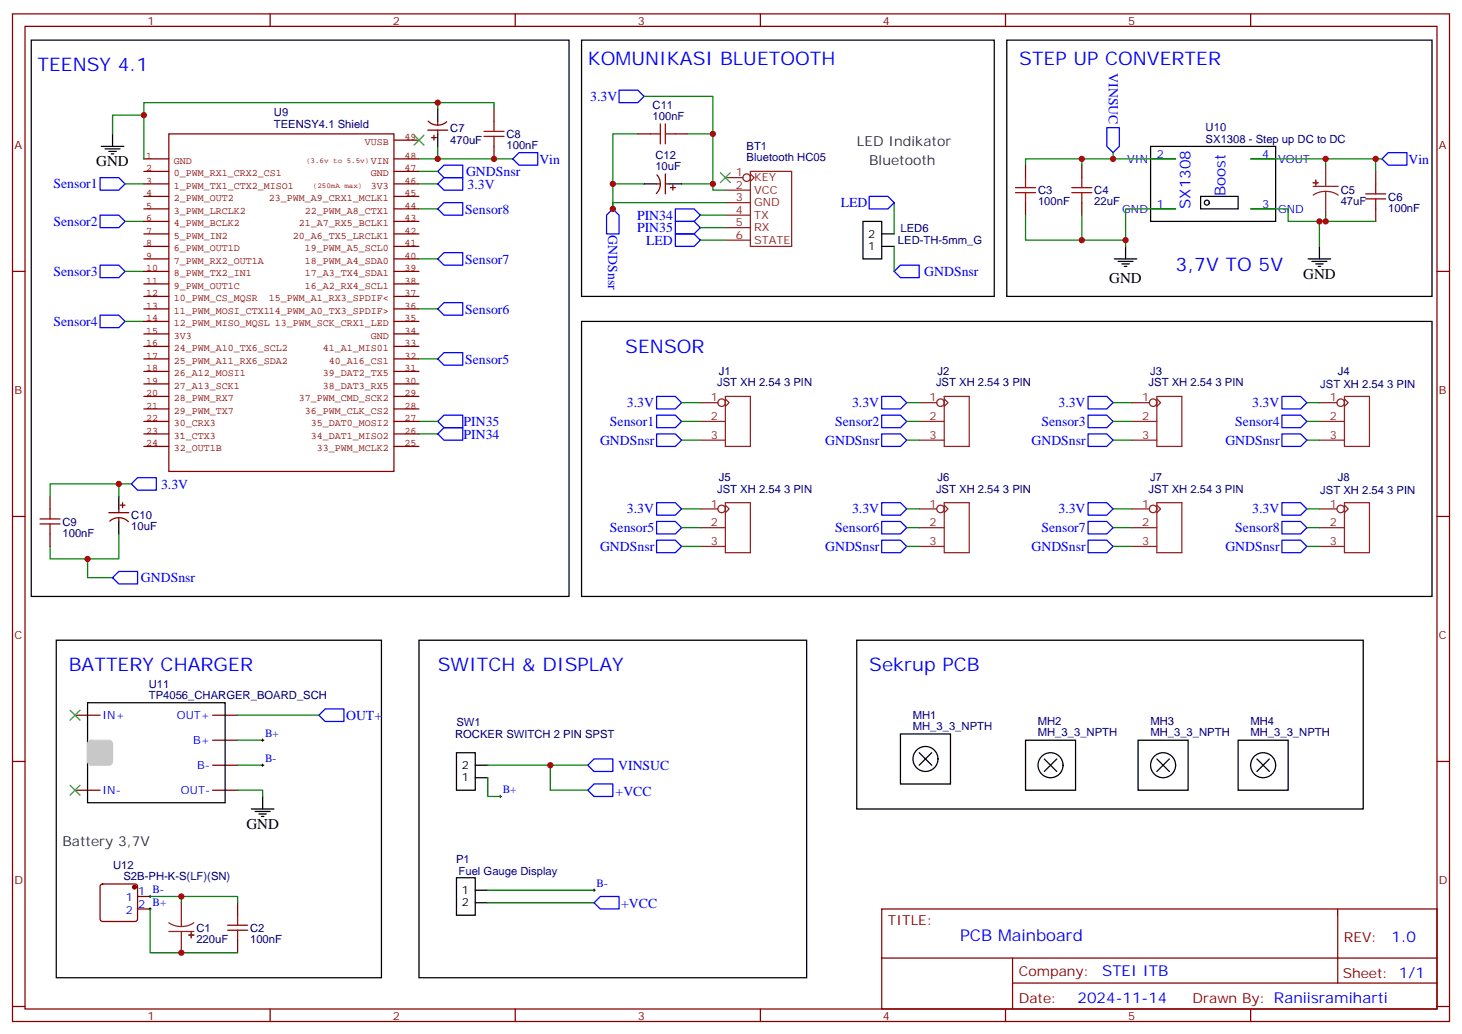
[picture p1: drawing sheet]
<svg xmlns="http://www.w3.org/2000/svg" width="412mm" height="292mm" viewBox="0 0 412 292" stroke-linecap="round" stroke-linejoin="round" font-family="sans-serif">
<g fill="none" stroke="#870000" stroke-width=".35">
<path d="M3.5 3.9h405.4v284.4h-405.4zM7.1 7.4h398.2v277.3h-398.2zM76.2 3.9v3.5M145.3 3.9v3.5M214.5 3.9v3.5M283.6 3.9v3.5M352.8 3.9v3.5M120.6 36.7h5.7M120.8 34.2a3.8 3.8 0 0 0 5.2 .1M121.7 38.8h1.4M122.4 38.1v1.4M123.5 34.3v1"/>
<path d="M123.5 36.7v1.1M139.3 30.7v3.6M179.9 37.8h3.5M190.5 37.8h3.5M139.3 41.3v3.5M185.2 51.9h1.1M185.3 49.4a3.8 3.8 0 0 1-.2 5.2M187.7 49.1v5.6M187.7 51.9h1M189.1 53h1.4M189.8 52.2v1.5M289.3 46.6v3.5"/>
<path d="M289.3 57.2v3.5M305.2 46.6v3.5M305.2 57.2v3.5M324.6 58.9h7M324.6 44.8h7M352.8 58.9h7M352.8 44.8h7M388.1 48.4v3.5M388.1 58.9v3.6M3.5 76.6h3.6M405.3 76.6h3.6M3.5 145.7h3.6"/>
<path d="M14.1 140.1v3.5M14.1 150.7v3.5M30.7 144.7h5.6M31 147.1a3.8 3.8 0 0 1 5.2 .1M33.5 143.6v1.1M33.5 146.1v1M33.9 142.6h1.4M34.6 141.9v1.4M405.3 145.7h3.6M3.5 214.9h3.6M21.2 201.8h7M60 201.8h7"/>
<path d="M60 208.9h7M60 215.9h7M405.3 214.9h3.6M21.2 223h7M60 223h7M28.5 249.7l.4-.3h9.2l.5 .3 .2 .5v9.1l-.2 .5-.5 .2h-9.2l-.5-.2-.2-.5v-9.1zM38.8 253h3.5M38.8 256.5h3.5M67 254.7v3.6M248.7 256.5h156.6v28.2h-156.6zM377.3 256.5v20.9M67 265.3v3.6"/>
<path d="M248.7 270.4h156.5M285.6 277.4h119.6M285.6 270.4v14.1M3.5 284h3.6M76.2 284.7v3.6M145.3 284.7v3.6M214.5 284.7v3.6M283.6 284.7v3.6M352.8 284.7v3.6M405.3 284h3.6"/>
</g>
<g fill="none" stroke="#8c2424" stroke-width=".35">
<path d="M204.6 50.1h4.9M204.6 53.7h7.1M204.6 57.2h7.1M211.7 49.1l1 1-1 1.1M211.7 48.4h11.6v21.1h-11.6zM370.4 52.6h7.1M373.9 54l1.9 .2 1.7 .9M373.9 54l-1.8 .2-1.7 .9M373.9 46.6v6M373.9 54v6.7M204.6 60.7h7.1M204.6 64.2h7.1"/>
<path d="M204.6 67.8h7.1M197.6 113.6h4.9M197.6 118.9h7M204.6 112.6l1.1 1-1.1 1.1M204.6 111.9h7.1v14.1h-7.1zM259.3 113.6h4.9M259.3 118.9h7M266.3 112.6l1.1 1-1.1 1.1M266.3 111.9h7.1v14.1h-7.1zM319.3 113.6h4.9M319.3 118.9h7M326.3 112.6l1.1 1-1.1 1.1"/>
<path d="M326.3 111.9h7.1v14.1h-7.1zM372.2 113.6h4.9M372.2 118.9h7M379.2 112.6l1.1 1-1.1 1.1M379.2 111.9h7.1v14.1h-7.1zM197.6 124.2h7M259.3 124.2h7M319.3 124.2h7M372.2 124.2h7M197.6 143.6h4.9M197.6 148.9h7M197.6 154.2h7"/>
<path d="M204.6 142.6l1.1 1-1.1 1.1M204.6 141.9h7.1v14.1h-7.1zM259.3 143.6h4.9M259.3 148.9h7M259.3 154.2h7M266.3 142.6l1.1 1-1.1 1.1M266.3 141.9h7.1v14.1h-7.1zM319.3 143.6h4.9M319.3 148.9h7M319.3 154.2h7M326.3 142.6l1.1 1-1.1 1.1M326.3 141.9h7.1v14.1h-7.1z"/>
<path d="M372.2 143.6h4.9M372.2 148.9h7M372.2 154.2h7M379.2 142.6l1.1 1-1.1 1.1M379.2 141.9h7.1v14.1h-7.1zM51.2 254.7v6.7M47.6 260.4l1.7 .8 1.9 .2M47.6 262.9h7.1M51.2 262.9v6M54.7 260.4l-1.7 .8-1.8 .2"/>
<circle cx="210.6" cy="50.1" r="1.06"/>
<circle cx="203.6" cy="113.6" r="1.06"/>
<circle cx="265.3" cy="113.6" r="1.06"/>
<circle cx="325.3" cy="113.6" r="1.06"/>
<circle cx="378.2" cy="113.6" r="1.06"/>
<circle cx="203.6" cy="143.6" r="1.06"/>
<circle cx="265.3" cy="143.6" r="1.06"/>
<circle cx="325.3" cy="143.6" r="1.06"/>
<circle cx="378.2" cy="143.6" r="1.06"/>
</g>
<g fill="none" stroke="#000" stroke-width=".35">
<path d="M8.8 11.3h151.7v157h-151.7zM164 11.3h116.5v72.3h-116.5zM284 11.3h119.9v72.3h-119.9zM31.7 37.8v3.5M123.5 30.7v3.6M123.5 37.8v3.5M28.6 41.3h6.3M29.6 42h4.3M30.7 42.7h2.1M31.4 43.4h.7M181.7 51.9h3.5M188.7 51.9h3.6"/>
<path d="M324.6 41.3h35.2v21.2h-35.2zM338.7 55.4h10.5v3.5h-10.5zM243.4 62.5h5.3v10.6h-5.3zM248.7 69.5h3.5M248.7 66h3.5M314.3 73.1h6.4M315.4 73.8h4.2M316.4 74.5h2.2M317.1 75.2h.8M317.5 69.5v3.6M369 73.1h6.4M370.1 73.8h4.2"/>
<path d="M371.1 74.5h2.1M371.8 75.2h.7M372.2 69.5v3.6M164 90.7h239.9v77.6h-239.9zM33.5 140.1v3.5M33.5 147.1v3.6M15.9 180.7h91.7v95.2h-91.7zM24.7 198.3h38.8v28.2h-38.8zM118.2 180.7h109.3v95.2h-109.3zM241.7 180.7h142.8v47.6h-142.8zM128.8 212.4h5.3v10.6h-5.3zM134.1 219.5h3.5"/>
<path d="M134.1 215.9h3.5M254 207.1h14.1v14.1h-14.1zM259.3 212.4l3.5 3.5M262.8 212.4l-3.5 3.5M289.3 208.9h14.1v14.1h-14.1zM294.6 214.2l3.5 3.5M298.1 214.2l-3.5 3.5M321 208.9h14.1v14.1h-14.1zM326.3 214.2l3.5 3.5M329.8 214.2l-3.5 3.5M349.2 208.9h14.2v14.1h-14.2zM354.5 214.2l3.6 3.5"/>
<path d="M358.1 214.2l-3.6 3.5M70.9 228.3h6.4M72 229h4.2M73 229.7h2.1M73.7 230.4h.7M74.1 224.8v3.5M128.8 247.7h5.3v10.6h-5.3zM134.1 251.2h3.5M134.1 254.7h3.5"/>
<circle cx="340.4" cy="57.2" r=".71"/>
<circle cx="261.1" cy="214.2" r="3.5"/>
<circle cx="296.3" cy="215.9" r="3.5"/>
<circle cx="328.1" cy="215.9" r="3.5"/>
<circle cx="356.3" cy="215.9" r="3.5"/>
</g>
<g fill="none" stroke="#00f" stroke-width=".35">
<path d="M174.6 25.4h5.3l1.8 1.8-1.8 1.8h-5.3zM312.2 36h3.5v5.3l-1.7 1.8-1.8-1.8zM28.2 50.1h5.3l1.8 1.8-1.8 1.8h-5.3zM125.2 57.2h5.3v3.5h-5.3l-1.7-1.8zM125.2 50.1h5.3v3.6h-5.3l-1.7-1.8zM125.2 46.6h5.3v3.5h-5.3l-1.7-1.7zM146.4 43.1h5.3v3.5h-5.3l-1.8-1.8zM172.9 58.9l1.7 1.8v5.3h-3.5v-5.3zM190.5 58.9h5.3l1.8 1.8-1.8 1.8h-5.3zM245.2 55.4h5.3l1.7 1.8-1.7 1.7h-5.3zM389.8 44.8l1.8-1.7h5.3v3.5h-5.3zM28.2 60.7h5.3l1.8 1.8-1.8 1.7h-5.3z"/>
<path d="M28.2 74.8h5.3l1.8 1.8-1.8 1.8h-5.3zM125.2 71.3h5.3v3.5h-5.3l-1.7-1.7zM190.5 62.5h5.3l1.8 1.7-1.8 1.8h-5.3zM190.5 66h5.3l1.8 1.8-1.8 1.7h-5.3zM252.2 76.6l1.8-1.8h5.3v3.6h-5.3zM28.2 88.9h5.3l1.8 1.8-1.8 1.8h-5.3zM125.2 85.4h5.3v3.5h-5.3l-1.7-1.7zM125.2 99.5h5.3v3.5h-5.3l-1.7-1.7zM125.2 117.2h5.3v3.5h-5.3l-1.7-1.8zM185.2 111.9h5.3l1.8 1.7-1.8 1.8h-5.3zM185.2 117.2h5.3l1.8 1.7-1.8 1.8h-5.3zM248.7 117.2h5.3l1.8 1.7-1.8 1.8h-5.3z"/>
<path d="M248.7 111.9h5.3l1.8 1.7-1.8 1.8h-5.3zM306.9 117.2h5.3l1.8 1.7-1.8 1.8h-5.3zM306.9 111.9h5.3l1.8 1.7-1.8 1.8h-5.3zM361.6 117.2h5.3l1.8 1.7-1.8 1.8h-5.3zM361.6 111.9h5.3l1.8 1.7-1.8 1.8h-5.3zM38.8 134.8h5.3v3.5h-5.3l-1.8-1.7zM125.2 120.7h5.3v3.5h-5.3l-1.7-1.8zM185.2 122.4h5.3l1.8 1.8-1.8 1.8h-5.3zM248.7 122.4h5.3l1.8 1.8-1.8 1.8h-5.3zM306.9 122.4h5.3l1.8 1.8-1.8 1.8h-5.3zM361.6 122.4h5.3l1.8 1.8-1.8 1.8h-5.3zM185.2 147.1h5.3l1.8 1.8-1.8 1.8h-5.3z"/>
<path d="M185.2 141.9h5.3l1.8 1.7-1.8 1.8h-5.3zM185.2 152.4h5.3l1.8 1.8-1.8 1.8h-5.3zM248.7 147.1h5.3l1.8 1.8-1.8 1.8h-5.3zM248.7 141.9h5.3l1.8 1.7-1.8 1.8h-5.3zM248.7 152.4h5.3l1.8 1.8-1.8 1.8h-5.3zM306.9 147.1h5.3l1.8 1.8-1.8 1.8h-5.3zM306.9 141.9h5.3l1.8 1.7-1.8 1.8h-5.3zM306.9 152.4h5.3l1.8 1.8-1.8 1.8h-5.3zM361.6 147.1h5.3l1.8 1.8-1.8 1.8h-5.3zM361.6 141.9h5.3l1.8 1.7-1.8 1.8h-5.3zM361.6 152.4h5.3l1.8 1.8-1.8 1.8h-5.3zM33.5 161.3h5.3v3.5h-5.3l-1.8-1.8z"/>
<path d="M90 201.8l1.7-1.7h5.3v3.5h-5.3zM165.8 215.9l1.8-1.7h5.3v3.5h-5.3zM165.8 223l1.8-1.8h5.3v3.6h-5.3zM167.6 254.7l1.7-1.7h5.3v3.5h-5.3z"/>
</g>
<circle cx="37.9" cy="250.3" r=".53" fill="#870000" stroke="#870000" stroke-width=".35"/>
<g fill="none" stroke="#008700" stroke-width=".35">
<path d="M40.6 32.5h-8.9v5.3M123.5 30.7v-1.7h15.8v1.7M123.5 29h-82.9v15.8M179.9 37.8h-7v21.1v-1.7h31.7M181.7 27.2h19.4v26.5h3.5M194 37.8h7.1M35.3 51.9h5.3M118.2 51.9h5.3M118.2 44.8h26.4M118.2 58.9h5.3M118.2 48.4h5.3M123.5 41.3v3.5"/>
<path d="M172.9 51.9h8.8M192.3 51.9h8.8M252.2 57.2v8.8M305.2 44.8v1.8M314 43.1v1.7M331.6 58.9h-14.1v10.6M331.6 44.8h-42.3v1.8M352.8 58.9h10.6v3.6h8.8v7M352.8 44.8h37M373.9 44.8v1.8M388.1 44.8v3.6M35.3 62.5h5.3"/>
<path d="M35.3 76.6h5.3M118.2 73.1h5.3M197.6 60.7h7M197.6 64.2h7M197.6 67.8h7M252.2 69.5v7.1M289.3 60.7v7.1h28.2M305.2 60.7v7.1M372.2 62.5h15.9M373.9 60.7v1.8M35.3 90.7h5.3M118.2 87.2h5.3"/>
<path d="M118.2 101.3h5.3M118.2 118.9h5.3M192.3 118.9h5.3M192.3 113.6h5.3M255.8 118.9h3.5M255.8 113.6h3.5M314 118.9h5.3M314 113.6h5.3M368.7 118.9h3.5M368.7 113.6h3.5M33.5 136.6h-19.4v3.5M37 136.6h-3.5v3.5"/>
<path d="M118.2 122.4h5.3M192.3 124.2h5.3M255.8 124.2h3.5M314 124.2h5.3M368.7 124.2h3.5M14.1 154.2v3.5h10.6v5.3h7M33.5 150.7v7h-8.8M192.3 143.6h5.3M192.3 148.9h5.3M192.3 154.2h5.3M255.8 143.6h3.5M255.8 148.9h3.5"/>
<path d="M255.8 154.2h3.5M314 143.6h5.3M314 148.9h5.3M314 154.2h5.3M368.7 143.6h3.5M368.7 148.9h3.5M368.7 154.2h3.5M67 208.9h7.1M67 215.9h7.1M67 201.8h23M137.6 215.9h17.6v7.1h10.6M137.6 219.5v5.3h3.5"/>
<path d="M155.2 215.9h10.6M67 223h7.1v1.8M42.3 256.5v12.4h24.7M42.3 253h24.7v1.7M51.2 253v1.7M137.6 251.2h30M137.6 254.7h30"/>
</g>
<path d="M24.9 209.3l.9-.4h4.9l.6 .2 .4 .8v5l-.2 .6-.8 .4h-4.9l-.7-.2-.4-.8v-5z" fill="#ccc" stroke="#ccc" stroke-width=".35"/>
<path d="M116.8 38.1l2.8 2.9M119.6 38.1l-2.8 2.9M203.2 48.7l2.8 2.8M206 48.7l-2.8 2.8M19.8 200.4l2.8 2.8M22.6 200.4l-2.8 2.8M19.8 221.6l2.8 2.8M22.6 221.6l-2.8 2.8" fill="none" stroke="#3c3" stroke-width=".35"/>
<path d="M73.7 208.9h.7M73.7 215.9h.7M74.1 208.5v.7M74.1 215.6v.7M140.8 224.8h.7M141.1 224.4v.7M42 253h.7M42 256.5h.7M42.3 252.6v.7M42.3 256.2v.7M167.2 251.2h.7M167.6 250.9v.7" fill="none" stroke="#000" stroke-width=".28"/>
<g fill="none" stroke="#a10000" stroke-width=".35">
<path d="M136.5 37.1h5.7M136.5 38.5h5.7M139.3 34.3v2.8M139.3 38.5v2.8M183.4 37.8h2.9M186.3 35v5.6M187.7 37.8h2.8M187.7 35v5.6M286.5 53h5.6M286.5 54.4h5.6M289.3 50.1v2.9M289.3 54.4v2.8"/>
<path d="M302.3 53h5.7M302.3 54.4h5.7M305.2 50.1v2.9M305.2 54.4v2.8M385.2 54.7h5.7M385.2 56.1h5.7M388.1 51.9v2.8M388.1 56.1v2.8M11.3 146.4h5.6M11.3 147.8h5.6M14.1 143.6v2.8M14.1 147.8v2.9"/>
<path d="M67 258.3v2.8M64.2 261.1h5.6M64.2 262.5h5.6M67 262.5v2.8"/>
</g>
<g fill="#8c2424" stroke="#8c2424" stroke-width=".35">
<path d="M53.3 263.9h1.4z"/>
<path d="M53.9 263.2l.1 1.4z"/>
<path d="M370.4 51.5l1.4 .1z"/>
<path d="M371.1 50.8l.1 1.4z"/>
</g>
<g fill="none" stroke="#850000" stroke-width=".35">
<path d="M47.6 37.8h63.5v95.2h-63.5zM111.1 39.5h7.1M40.6 58.9h7M40.6 55.4h7M40.6 51.9h7M40.6 48.4h7M40.6 44.8h7M111.1 58.9h7.1M111.1 55.4h7.1M111.1 51.9h7.1M111.1 48.4h7.1M111.1 44.8h7.1"/>
<path d="M40.6 76.6h7M40.6 73.1h7M40.6 69.5h7M40.6 66h7M40.6 62.5h7M111.1 76.6h7.1M111.1 73.1h7.1M111.1 69.5h7.1M111.1 66h7.1M111.1 62.5h7.1M40.6 80.1h7M40.6 83.6h7"/>
<path d="M40.6 87.2h7M40.6 90.7h7M40.6 94.2h7M40.6 97.8h7M111.1 80.1h7.1M111.1 83.6h7.1M111.1 87.2h7.1M111.1 90.7h7.1M111.1 94.2h7.1M111.1 97.8h7.1M40.6 101.3h7M40.6 104.8h7"/>
<path d="M40.6 108.3h7M40.6 111.9h7M40.6 115.4h7M40.6 118.9h7M111.1 101.3h7.1M111.1 104.8h7.1M111.1 108.3h7.1M111.1 111.9h7.1M111.1 115.4h7.1M111.1 118.9h7.1M40.6 122.4h7M40.6 126h7"/>
<path d="M51.2 122.4h.1M111.1 122.4h7.1M111.1 126h7.1"/>
</g>
<g fill="#c00">
<circle cx="201.1" cy="51.9" r=".88"/>
<circle cx="172.9" cy="51.9" r=".88"/>
<circle cx="51.2" cy="268.9" r=".88"/>
<circle cx="172.9" cy="58.9" r=".88"/>
<circle cx="123.5" cy="29" r=".88"/>
<circle cx="51.2" cy="253" r=".88"/>
<circle cx="155.2" cy="215.9" r=".88"/>
<circle cx="373.9" cy="44.8" r=".88"/>
<circle cx="372.2" cy="62.5" r=".88"/>
<circle cx="373.9" cy="62.5" r=".88"/>
<circle cx="314" cy="44.8" r=".88"/>
<circle cx="305.2" cy="44.8" r=".88"/>
<circle cx="317.5" cy="67.8" r=".88"/>
<circle cx="305.2" cy="67.8" r=".88"/>
<circle cx="388.1" cy="44.8" r=".88"/>
<circle cx="40.6" cy="32.5" r=".88"/>
<circle cx="139.3" cy="44.8" r=".88"/>
<circle cx="123.5" cy="44.8" r=".88"/>
<circle cx="33.5" cy="136.6" r=".88"/>
<circle cx="24.7" cy="157.7" r=".88"/>
<circle cx="201.1" cy="37.8" r=".88"/>
</g>
<g font-size="5.3" fill="#00f">
<text x="10.6" y="20.1">TEENSY 4.1</text>
<text x="165.8" y="18.4">KOMUNIKASI BLUETOOTH</text>
<text x="287.5" y="18.4">STEP UP CONVERTER</text>
<text x="331.6" y="76.6">3,7V TO 5V</text>
<text x="176.4" y="99.5">SENSOR</text>
<text x="19.4" y="189.5">BATTERY CHARGER</text>
<text x="123.5" y="189.5">SWITCH &amp; DISPLAY</text>
<text x="245.2" y="189.5">Sekrup PCB</text>
</g>
<text font-size="4.6" fill="#00f" x="270.8" y="265.5">PCB Mainboard</text>
<g font-size="4.2">
<text x="27.2" y="47">GND</text>
<text x="312.9" y="79.8">GND</text>
<text x="367.6" y="78.7">GND</text>
<text x="69.5" y="233.9">GND</text>
</g>
<g font-size="4.2" fill="#00f">
<text x="335.8" y="59" transform="rotate(-90 335.8 59)">SX1308</text>
<text x="345.7" y="55.4" transform="rotate(-90 345.7 55.4)">Boost</text>
<text x="392.5" y="265.8">1.0</text>
<text x="310.9" y="275.3">STEI ITB</text>
<text x="304" y="283.1">2024-11-14</text>
</g>
<g font-size="3.9" fill="#00f">
<text x="312.8" y="20.7" transform="rotate(90 312.8 20.7)">VINSUC</text>
<text x="166.5" y="28.5">3.3V</text>
<text x="152.1" y="46.1">Vin</text>
<text x="397.3" y="46.1">Vin</text>
<text x="15.1" y="53.1">Sensor1</text>
<text x="131.5" y="49.7">GNDSnsr</text>
<text x="131.9" y="53.2">3.3V</text>
<text x="237.2" y="58.4">LED</text>
<text x="15.1" y="63.7">Sensor2</text>
<text x="131.2" y="60.3">Sensor8</text>
<text x="179.7" y="61.9">PIN34</text>
<text x="179.7" y="65.5">PIN35</text>
<text x="171.5" y="66.4" transform="rotate(90 171.5 66.4)">GNDSnsr</text>
<text x="182.3" y="69">LED</text>
<text x="15.1" y="77.8">Sensor3</text>
<text x="131.2" y="74.4">Sensor7</text>
<text x="260.7" y="77.9">GNDSnsr</text>
<text x="131.2" y="88.5">Sensor6</text>
<text x="15.1" y="92">Sensor4</text>
<text x="131.2" y="102.6">Sensor5</text>
<text x="176.9" y="114.9">3.3V</text>
<text x="240.4" y="114.9">3.3V</text>
<text x="298.6" y="114.9">3.3V</text>
<text x="353.2" y="114.9">3.3V</text>
<text x="130.8" y="120.2">PIN35</text>
<text x="130.8" y="123.8">PIN34</text>
<text x="169.3" y="125.5">GNDSnsr</text>
<text x="172" y="120.2">Sensor1</text>
<text x="232.8" y="125.5">GNDSnsr</text>
<text x="235.5" y="120.2">Sensor2</text>
<text x="291" y="125.5">GNDSnsr</text>
<text x="293.8" y="120.2">Sensor3</text>
<text x="345.6" y="125.5">GNDSnsr</text>
<text x="348.4" y="120.2">Sensor4</text>
<text x="45.4" y="137.9">3.3V</text>
<text x="176.9" y="144.8">3.3V</text>
<text x="240.4" y="144.8">3.3V</text>
<text x="298.6" y="144.8">3.3V</text>
<text x="353.2" y="144.8">3.3V</text>
<text x="169.3" y="155.5">GNDSnsr</text>
<text x="172" y="150.2">Sensor5</text>
<text x="232.8" y="155.5">GNDSnsr</text>
<text x="235.5" y="150.2">Sensor6</text>
<text x="291" y="155.5">GNDSnsr</text>
<text x="293.8" y="150.2">Sensor7</text>
<text x="345.6" y="155.5">GNDSnsr</text>
<text x="348.4" y="150.2">Sensor8</text>
<text x="39.7" y="164.3">GNDSnsr</text>
<text x="97.6" y="203.2">OUT+</text>
<text x="174.4" y="217.4">VINSUC</text>
<text x="173.6" y="224.5">+VCC</text>
<text x="175.2" y="256.1">+VCC</text>
</g>
<g font-size="3.9" fill="#333">
<text x="241.7" y="41.3">LED Indikator</text>
<text x="245.2" y="46.6">Bluetooth</text>
<text x="17.6" y="238.9">Battery 3,7V</text>
</g>
<g font-size="3.9" fill="#800">
<text x="250.5" y="261.1">TITLE:</text>
<text x="379.1" y="265.8">REV:</text>
<text x="287.4" y="275.3">Company:</text>
<text x="378.7" y="275.9">Sheet: 1/1</text>
<text x="287.4" y="283">Date:</text>
<text x="336.4" y="283.1">Drawn By: Raniisramiharti</text>
</g>
<g font-size="3.2" fill="#800">
<text x="41.6" y="6.9">1</text>
<text x="110.8" y="6.9">2</text>
<text x="179.9" y="6.9">3</text>
<text x="249.1" y="6.9">4</text>
<text x="318.2" y="6.9">5</text>
<text x="4.1" y="42">A</text>
<text x="405.9" y="42">A</text>
<text x="4.1" y="111.2">B</text>
<text x="405.9" y="111.2">B</text>
<text x="4.1" y="180.3">C</text>
<text x="405.9" y="180.3">C</text>
<text x="4.1" y="249.4">D</text>
<text x="405.9" y="249.4">D</text>
<text x="41.6" y="287.7">1</text>
<text x="110.8" y="287.7">2</text>
<text x="179.9" y="287.7">3</text>
<text x="249.1" y="287.7">4</text>
<text x="318.2" y="287.7">5</text>
</g>
<g font-size="3.2" fill="#000080">
<text x="77.3" y="32.8">U9</text>
<text x="184.1" y="33.9">100nF</text>
<text x="184.1" y="30.7">C11</text>
<text x="77.3" y="36">TEENSY4.1 Shield</text>
<text x="127" y="40.5">470uF</text>
<text x="127" y="37.1">C7</text>
<text x="142.9" y="39">C8</text>
<text x="340.1" y="40.3">SX1308 - Step up DC to DC</text>
<text x="340.1" y="37">U10</text>
<text x="142.9" y="42.1">100nF</text>
<text x="184.9" y="44.9">C12</text>
<text x="210.6" y="45.6">Bluetooth HC05</text>
<text x="210.6" y="42.2">BT1</text>
<text x="184.9" y="48">10uF</text>
<text x="292.8" y="58">100nF</text>
<text x="292.8" y="54.8">C3</text>
<text x="308.7" y="58">22uF</text>
<text x="308.7" y="54.8">C4</text>
<text x="378.2" y="58">47uF</text>
<text x="378.2" y="54.7">C5</text>
<text x="391.6" y="59.7">100nF</text>
<text x="391.6" y="56.6">C6</text>
<text x="254" y="65.4">LED6</text>
<text x="253.3" y="68.9">LED-TH-5mm_G</text>
<text x="202.7" y="105.7">J1</text>
<text x="264.5" y="105.7">J2</text>
<text x="324.5" y="105.7">J3</text>
<text x="377.4" y="105.7">J4</text>
<text x="202.3" y="109.1">JST XH 2.54 3 PIN</text>
<text x="264" y="109.1">JST XH 2.54 3 PIN</text>
<text x="324" y="109.1">JST XH 2.54 3 PIN</text>
<text x="372.4" y="109.4">JST XH 2.54 3 PIN</text>
<text x="202.7" y="135.7">J5</text>
<text x="264.5" y="135.7">J6</text>
<text x="324.5" y="135.7">J7</text>
<text x="377.4" y="135.7">J8</text>
<text x="202.3" y="139.1">JST XH 2.54 3 PIN</text>
<text x="264" y="139.1">JST XH 2.54 3 PIN</text>
<text x="324" y="139.1">JST XH 2.54 3 PIN</text>
<text x="372.4" y="139.4">JST XH 2.54 3 PIN</text>
<text x="17.6" y="148.3">C9</text>
<text x="37" y="149.7">10uF</text>
<text x="37" y="146.6">C10</text>
<text x="17.6" y="151.5">100nF</text>
<text x="42" y="197.2">TP4056_CHARGER_BOARD_SCH</text>
<text x="42" y="194">U11</text>
<text x="257.5" y="202.9">MH1</text>
<text x="128.4" y="208.2">ROCKER SWITCH 2 PIN SPST</text>
<text x="128.7" y="204.8">SW1</text>
<text x="257.5" y="206.1">MH_3_3_NPTH</text>
<text x="292.7" y="207.8">MH_3_3_NPTH</text>
<text x="292.7" y="204.7">MH2</text>
<text x="324.5" y="207.8">MH_3_3_NPTH</text>
<text x="324.5" y="204.7">MH3</text>
<text x="352.7" y="207.8">MH_3_3_NPTH</text>
<text x="352.7" y="204.7">MH4</text>
<text x="31.9" y="245.1">U12</text>
<text x="128.7" y="243.4">P1</text>
<text x="34.8" y="248.4">S2B-PH-K-S(LF)(SN)</text>
<text x="129.4" y="247">Fuel Gauge Display</text>
<text x="55.4" y="263">C1</text>
<text x="70.6" y="263">C2</text>
<text x="55.4" y="266.1">220uF</text>
<text x="70.6" y="266.1">100nF</text>
</g>
<g font-size="3.2" fill="#00f">
<text x="318" y="45.9">VIN</text>
<text x="326.3" y="44.5">2</text>
<text x="356.1" y="44.5">4</text>
<text x="360.5" y="45.9">VOUT</text>
<text x="326.3" y="58.6">1</text>
<text x="356.1" y="58.6">3</text>
<text x="316.6" y="60">GND</text>
<text x="360.5" y="60">GND</text>
<text x="28.9" y="202.9">IN+</text>
<text x="49.9" y="202.9">OUT+</text>
<text x="54.5" y="209.9">B+</text>
<text x="74.8" y="208">B+</text>
<text x="74.8" y="215.1">B-</text>
<text x="55.7" y="217">B-</text>
<text x="28.9" y="224">IN-</text>
<text x="51.1" y="224">OUT-</text>
<text x="141.8" y="223.9">B+</text>
<text x="168.3" y="250.3">B-</text>
<text x="35.5" y="254.4">1</text>
<text x="35.5" y="257.9">2</text>
<text x="39" y="252.6">1 B-</text>
<text x="39" y="256.2">2 B+</text>
</g>
<g font-size="3.2" fill="#8d2323">
<text x="207.5" y="49.8">1</text>
<text x="207.5" y="53.3">2</text>
<text x="212.7" y="51.2">KEY</text>
<text x="207.5" y="56.8">3</text>
<text x="212.7" y="54.7">VCC</text>
<text x="212.7" y="58.2">GND</text>
<text x="207.5" y="60.4">4</text>
<text x="207.5" y="63.9">5</text>
<text x="212.7" y="61.8">TX</text>
<text x="212.7" y="65.3">RX</text>
<text x="207.5" y="67.4">6</text>
<text x="212.7" y="68.8">STATE</text>
<text x="200.5" y="113.3">1</text>
<text x="262.2" y="113.3">1</text>
<text x="322.2" y="113.3">1</text>
<text x="375.1" y="113.3">1</text>
<text x="200.5" y="118.6">2</text>
<text x="262.2" y="118.6">2</text>
<text x="322.2" y="118.6">2</text>
<text x="375.1" y="118.6">2</text>
<text x="200.5" y="123.9">3</text>
<text x="262.2" y="123.9">3</text>
<text x="322.2" y="123.9">3</text>
<text x="375.1" y="123.9">3</text>
<text x="200.5" y="143.3">1</text>
<text x="262.2" y="143.3">1</text>
<text x="322.2" y="143.3">1</text>
<text x="375.1" y="143.3">1</text>
<text x="200.5" y="148.6">2</text>
<text x="262.2" y="148.6">2</text>
<text x="322.2" y="148.6">2</text>
<text x="375.1" y="148.6">2</text>
<text x="200.5" y="153.8">3</text>
<text x="262.2" y="153.8">3</text>
<text x="322.2" y="153.8">3</text>
<text x="375.1" y="153.8">3</text>
</g>
<g font-size="3.2">
<text x="244.9" y="70.6">1</text>
<text x="244.9" y="67.1">2</text>
<text x="130.3" y="220.5">1</text>
<text x="130.3" y="217">2</text>
<text x="130.3" y="252.3">1</text>
<text x="130.3" y="255.8">2</text>
</g>
<g font-size="2.8" fill="#840000">
<text x="102.9" y="40.9">VUSB</text>
<text x="114.1" y="39.5">49</text>
<text x="41.3" y="44.8">1</text>
<text x="49" y="46.2">GND</text>
<text x="104.6" y="46.2">VIN</text>
<text x="114.1" y="44.8">48</text>
<text x="41.3" y="48.3">2</text>
<text x="41.3" y="51.9">3</text>
<text x="49" y="49.7">0_PWM_RX1_CRX2_CS1</text>
<text x="49" y="53.2">1_PWM_TX1_CTX2_MISO1</text>
<text x="104.6" y="53.2">3V3</text>
<text x="104.6" y="49.7">GND</text>
<text x="114.1" y="51.9">46</text>
<text x="114.1" y="48.3">47</text>
<text x="41.3" y="58.9">5</text>
<text x="41.3" y="55.4">4</text>
<text x="49" y="56.7">2_PWM_OUT2</text>
<text x="75.8" y="56.7">23_PWM_A9_CRX1_MCLK1</text>
<text x="114.1" y="58.9">44</text>
<text x="114.1" y="55.4">45</text>
<text x="41.3" y="62.4">6</text>
<text x="41.3" y="66">7</text>
<text x="49" y="60.3">3_PWM_LRCLK2</text>
<text x="49" y="63.8">4_PWM_BCLK2</text>
<text x="84.3" y="63.8">21_A7_RX5_BCLK1</text>
<text x="86" y="60.3">22_PWM_A8_CTX1</text>
<text x="114.1" y="66">42</text>
<text x="114.1" y="62.4">43</text>
<text x="41.3" y="69.5">8</text>
<text x="49" y="67.3">5_PWM_IN2</text>
<text x="49" y="70.9">6_PWM_OUT1D</text>
<text x="82.6" y="67.3">20_A6_TX5_LRCLK1</text>
<text x="86" y="70.9">19_PWM_A5_SCL0</text>
<text x="114.1" y="69.5">41</text>
<text x="41.3" y="76.6">10</text>
<text x="41.3" y="73">9</text>
<text x="49" y="77.9">8_PWM_TX2_IN1</text>
<text x="49" y="74.4">7_PWM_RX2_OUT1A</text>
<text x="86" y="77.9">17_A3_TX4_SDA1</text>
<text x="86" y="74.4">18_PWM_A4_SDA0</text>
<text x="114.1" y="76.6">39</text>
<text x="114.1" y="73">40</text>
<text x="41.3" y="80.1">11</text>
<text x="41.3" y="83.6">12</text>
<text x="49" y="81.4">9_PWM_OUT1C</text>
<text x="86" y="81.4">16_A2_RX4_SCL1</text>
<text x="114.1" y="83.6">37</text>
<text x="114.1" y="80.1">38</text>
<text x="41.3" y="87.1">13</text>
<text x="49" y="85">10_PWM_CS_MQSR</text>
<text x="49" y="88.5">11_PWM_MOSI_CTX114_PWM_A0_TX3_SPDIF&gt;</text>
<text x="75.8" y="85">15_PWM_A1_RX3_SPDIF&lt;</text>
<text x="114.1" y="87.1">36</text>
<text x="41.3" y="90.7">14</text>
<text x="41.3" y="94.2">15</text>
<text x="49" y="92">12_PWM_MISO_MQSL 13_PWM_SCK_CRX1_LED</text>
<text x="49" y="95.5">3V3</text>
<text x="104.6" y="95.5">GND</text>
<text x="114.1" y="90.7">35</text>
<text x="114.1" y="94.2">34</text>
<text x="41.3" y="97.7">16</text>
<text x="41.3" y="101.2">17</text>
<text x="49" y="99.1">24_PWM_A10_TX6_SCL2</text>
<text x="91.1" y="99.1">41_A1_MIS01</text>
<text x="114.1" y="101.2">32</text>
<text x="114.1" y="97.7">33</text>
<text x="41.3" y="104.8">18</text>
<text x="49" y="102.6">25_PWM_A11_RX6_SDA2</text>
<text x="49" y="106.1">26_A12_MOSI1</text>
<text x="91.1" y="106.1">39_DAT2_TX5</text>
<text x="92.8" y="102.6">40_A16_CS1</text>
<text x="114.1" y="104.8">31</text>
<text x="41.3" y="108.3">19</text>
<text x="41.3" y="111.8">20</text>
<text x="49" y="109.7">27_A13_SCK1</text>
<text x="49" y="113.2">28_PWM_RX7</text>
<text x="84.3" y="113.2">37_PWM_CMD_SCK2</text>
<text x="91.1" y="109.7">38_DAT3_RX5</text>
<text x="114.1" y="111.8">29</text>
<text x="114.1" y="108.3">30</text>
<text x="41.3" y="115.4">21</text>
<text x="41.3" y="118.9">22</text>
<text x="49" y="116.7">29_PWM_TX7</text>
<text x="86" y="116.7">36_PWM_CLK_CS2</text>
<text x="114.1" y="118.9">27</text>
<text x="114.1" y="115.4">28</text>
<text x="41.3" y="122.4">23</text>
<text x="41.3" y="125.9">24</text>
<text x="49" y="120.2">30_CRX3</text>
<text x="49" y="123.8">31_CTX3</text>
<text x="87.7" y="123.8">34_DAT1_MISO2</text>
<text x="87.7" y="120.2">35_DAT0_MOSI2</text>
<text x="114.1" y="125.9">25</text>
<text x="114.1" y="122.4">26</text>
<text x="49" y="127.3">32_OUT1B</text>
<text x="89.4" y="127.3">33_PWM_MCLK2</text>
</g>
<g font-size="2.1" fill="#840000">
<text x="86.4" y="45.9">(3.6v to 5.5v)</text>
<text x="88.3" y="53">(250mA max)</text>
</g>
</svg>
